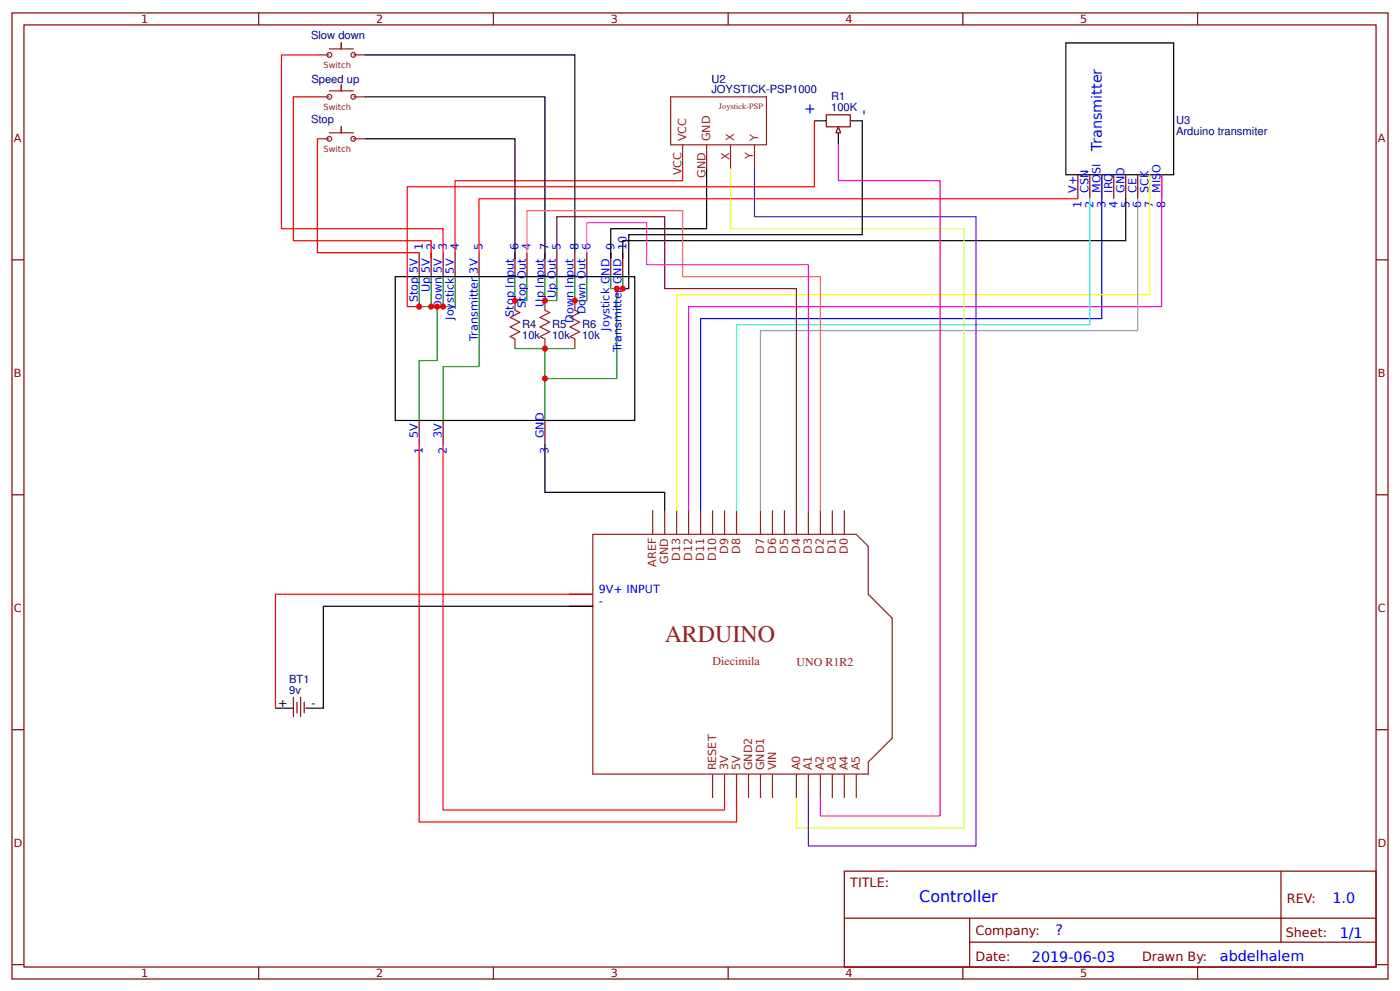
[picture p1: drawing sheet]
<svg xmlns="http://www.w3.org/2000/svg" width="309mm" height="219mm" viewBox="0 0 309 219" stroke-linecap="round" stroke-linejoin="round" font-family="sans-serif">
<g fill="none" stroke="#800" stroke-width=".26">
<path d="M2.6 2.9h304.1v213.2h-304.1zM5.3 5.5h298.7v208h-298.7zM57.1 2.9v2.6M109 2.9v2.6M160.9 2.9v2.6M212.7 2.9v2.6M264.6 2.9v2.6M182.6 25.3h5.3v2.7h-5.3zM238.1 38.6v5.3M240.8 38.6v5.3M243.4 38.6v5.3M246.1 38.6v5.3"/>
<path d="M248.7 38.6v5.3M251.4 38.6v5.3M254 38.6v5.3M256.6 38.6v5.3M2.6 57.4h2.7M92.6 55.8v5.3M95.2 55.8v5.3M97.9 55.8v5.3M100.5 55.8v5.3M105.8 55.8v5.3M113.8 55.8v5.3M116.4 55.8v5.3"/>
<path d="M120.4 55.8v5.3M123 55.8v5.3M127 55.8v5.3M129.6 55.8v5.3M134.9 55.8v5.3M137.6 55.8v5.3M304 57.4h2.7M92.6 92.8v5.3M97.9 92.8v5.3M120.4 92.8v5.3M2.6 109.2h2.7M304 109.2h2.7"/>
<path d="M125.7 131.2h5.3M125.7 133.8h5.3M64.8 153.9v4.3M65.6 155v2.4M66.4 153.9v4.3M67.2 155v2.4M2.6 161.1h2.7M304 161.1h2.7M186.5 192.3h117.5v21.2h-117.5zM283 192.3v15.7M2.6 212.9h2.7M57.1 213.5v2.6"/>
<path d="M109 213.5v2.6M160.9 213.5v2.6M186.6 202.7h117.3M212.7 213.5v2.6M214.2 208h89.7M214.2 202.7v10.6M264.6 213.5v2.6M304 212.9h2.7"/>
</g>
<g fill="none" stroke="#8d2323" stroke-width=".26">
<path d="M70.1 12.1h2.7M72.8 10.8h2.6v-1.3v1.3h2.7M78.1 12.1h2.6M70.1 21.4h2.7M70.1 30.6h2.7M72.8 20.1h2.6v-1.4v1.4h2.7M72.8 29.3h2.6v-1.3v1.3h2.7M78.1 21.4h2.6M78.1 30.6h2.6M148.2 21.4h21.1v10.6h-21.1zM150.8 32v5.3M156.1 32v5.3"/>
<path d="M161.4 32v5.3M166.7 32v5.3M113.8 66.4v2.1l1 .5-2.1 1.1 2.1 1-2.1 1.1 2.1 1-2.1 1.1 1.1 .5v2.1M120.4 66.4v2.1l1 .5-2.1 1.1 2.1 1-2.1 1.1 2.1 1-2.1 1.1 1.1 .5v2.1M127 66.4v2.1l1.1 .5-2.2 1.1 2.2 1-2.2 1.1 2.2 1-2.2 1.1 1.1 .5v2.1M131 118h58.2l2.6 2.6v10.6l5.3 5.3v26.4l-5.3 5.3v2.7h-60.8zM144.2 112.7v5.3M146.8 112.7v5.3M149.5 112.7v5.3M152.1 112.7v5.3M154.8 112.7v5.3M157.4 112.7v5.3"/>
<path d="M160.1 112.7v5.3M162.7 112.7v5.3M168 112.7v5.3M170.7 112.7v5.3M173.3 112.7v5.3M175.9 112.7v5.3M178.6 112.7v5.3M181.2 112.7v5.3M183.9 112.7v5.3M186.5 112.7v5.3M157.4 170.9v5.3M160.1 170.9v5.3"/>
<path d="M162.7 170.9v5.3M165.4 170.9v5.3M168 170.9v5.3M170.7 170.9v5.3M175.9 170.9v5.3M178.6 170.9v5.3M181.2 170.9v5.3M183.9 170.9v5.3M186.5 170.9v5.3M189.2 170.9v5.3"/>
<circle cx="72.8" cy="12.1" r=".53"/>
<circle cx="78.1" cy="12.1" r=".53"/>
<circle cx="72.8" cy="21.4" r=".53"/>
<circle cx="72.8" cy="30.6" r=".53"/>
<circle cx="78.1" cy="21.4" r=".53"/>
<circle cx="78.1" cy="30.6" r=".53"/>
</g>
<g fill="none" stroke="#000" stroke-width=".26">
<path d="M80.7 12.1h46.3v43.7M235.5 9.5h23.8v29.1h-23.8zM80.7 30.6h33.1v26.5M80.7 21.4h39.7v35.7M156.1 37.3v13.2h-21.2v6.6M179.9 26.7h2.7M185.2 29.3v2.7M187.9 26.7h2.6M248.7 43.9v9.2h-111.1v4M87.3 61.1h52.9v31.7h-52.9zM120.4 98.1v10.6h26.4v4M131 133.8h-59.6v22.5h-3.9"/>
<path d="M60.9 156.3h3.9"/>
</g>
<path d="M70.1 12.1h-7.9v38.4h35.7v5.3M70.1 30.6v25.2h22.5M70.1 21.4h-5.3v31.7h30.4v4M150.8 37.3v2.6h-50.3v15.9M238.1 43.9h-132.3v11.9M92.6 98.1v83.4h70.1v-5.3M97.9 98.1v80.7h62.2v-2.6M131 131.2h-70.1v25.1" fill="none" stroke="#f00" stroke-width=".26"/>
<path d="M243.4 38.6v31.7h-88.6v42.4" fill="none" stroke="#00f" stroke-width=".26"/>
<path d="M254 38.6v26.4h-104.5v47.7" fill="none" stroke="#ff0" stroke-width=".26"/>
<path d="M256.6 38.6v29.1h-104.5v45" fill="none" stroke="#f0f" stroke-width=".26"/>
<path d="M92.6 61.1v6.6h7.9v-6.6M95.2 61.1v6.6M96.6 67.7v11.9h-4v13.2M97.9 61.1v6.6M105.8 61.1v19.8h-7.9v11.9M113.8 61.1v5.3h2.6v-5.3M113.8 76.9h13.2M120.4 61.1v5.3h2.6v-5.3M120.4 76.9v15.9M127 61.1v5.3h2.6v-5.3M134.9 61.1v2.6h2.7v-2.6M136.3 63.7v19.9h-15.9" fill="none" stroke="#080" stroke-width=".26"/>
<path d="M251.4 43.9v29.1h-83.4v39.7" fill="none" stroke="#999" stroke-width=".26"/>
<path d="M240.8 43.9v27.7h-78.1v41.1" fill="none" stroke="#0ff" stroke-width=".26"/>
<path d="M161.4 37.3v13.2h51.6v132.3h-37.1v-6.6" fill="none" stroke="#cf3" stroke-width=".26"/>
<path d="M166.7 37.3v10.5h48.9v138.9h-37v-10.5" fill="none" stroke="#60c" stroke-width=".26"/>
<path d="M116.4 55.8v-9.3h34.4v14.6h30.4v51.6" fill="none" stroke="#f66" stroke-width=".26"/>
<path d="M123 55.8v-8h23.8v15.9h29.1v49" fill="none" stroke="#603" stroke-width=".26"/>
<path d="M129.6 55.8v-6.6h13.3v9.2h35.7v54.3" fill="none" stroke="#f3f" stroke-width=".26"/>
<path d="M185.2 28l.5 1.3h-1z" fill="#efefef" stroke="#800" stroke-width=".26"/>
<path d="M179.9 26.7v14.5h-89.9v26.5h2.6" fill="none" stroke="#f00" stroke-width=".26"/>
<path d="M190.5 26.7v25.1h-51.6v11.9h-1.3" fill="none" stroke="#000" stroke-width=".26"/>
<path d="M185.2 32v7.9h22.5v140.2h-26.5v-3.9" fill="none" stroke="#f0f" stroke-width=".26"/>
<g fill="#c00">
<circle cx="92.6" cy="67.7" r=".66"/>
<circle cx="120.4" cy="83.6" r=".66"/>
<circle cx="96.6" cy="67.7" r=".66"/>
<circle cx="97.9" cy="67.7" r=".66"/>
<circle cx="95.2" cy="67.7" r=".66"/>
<circle cx="136.3" cy="63.7" r=".66"/>
<circle cx="113.8" cy="66.4" r=".66"/>
<circle cx="120.4" cy="66.4" r=".66"/>
<circle cx="120.4" cy="76.9" r=".66"/>
<circle cx="127" cy="66.4" r=".66"/>
<circle cx="137.6" cy="63.7" r=".66"/>
</g>
<text font-size="5.3" fill="#8d2323" x="146.8" y="141.8">ARDUINO</text>
<text font-size="3.5" fill="#00f" x="203.1" y="199.1">Controller</text>
<g font-size="3.2" fill="#00f">
<text x="179.9" y="25.3" transform="rotate(-90 179.9 25.3)">+</text>
<text x="191.8" y="25.3" transform="rotate(-90 191.8 25.3)">-</text>
<text x="243.4" y="33.3" transform="rotate(-90 243.4 33.3)">Transmitter</text>
<text x="294.4" y="199.2">1.0</text>
<text x="233.2" y="206.4">?</text>
<text x="296" y="207">1/1</text>
<text x="228" y="212.3">2019-06-03</text>
<text x="269.5" y="212.2">abdelhalem</text>
</g>
<g font-size="2.8" fill="#800">
<text x="187.9" y="195.7">TITLE:</text>
<text x="284.3" y="199.2">REV:</text>
<text x="215.5" y="206.4">Company:</text>
<text x="284.1" y="206.9">Sheet:</text>
<text x="215.5" y="212.1">Date:</text>
<text x="252.3" y="212.2">Drawn By:</text>
</g>
<g font-size="2.6" fill="#8d2323">
<text x="157.4" y="146.8">Diecimila</text>
<text x="175.9" y="147.1">UNO R1R2</text>
</g>
<g font-size="2.5" fill="#800">
<text x="31.2" y="5.1">1</text>
<text x="83.1" y="5.1">2</text>
<text x="134.9" y="5.1">3</text>
<text x="186.8" y="5.1">4</text>
<text x="238.7" y="5.1">5</text>
<text x="3" y="31.4">A</text>
<text x="304.4" y="31.4">A</text>
<text x="3" y="83.3">B</text>
<text x="304.4" y="83.3">B</text>
<text x="3" y="135.1">C</text>
<text x="304.4" y="135.1">C</text>
<text x="3" y="187">D</text>
<text x="304.4" y="187">D</text>
<text x="31.2" y="215.7">1</text>
<text x="83.1" y="215.7">2</text>
<text x="134.9" y="215.7">3</text>
<text x="186.8" y="215.7">4</text>
<text x="238.7" y="215.7">5</text>
</g>
<g font-size="2.5" fill="#000080">
<text x="68.7" y="8.7">Slow down</text>
<text x="68.8" y="18.3">Speed up</text>
<text x="157.2" y="20.6">JOYSTICK-PSP1000</text>
<text x="157.2" y="18.4">U2</text>
<text x="183.6" y="22.2">R1</text>
<text x="68.7" y="27.2">Stop</text>
<text x="183.6" y="24.6">100K</text>
<text x="259.8" y="29.8">Arduino transmiter</text>
<text x="259.8" y="27.5">U3</text>
<text x="115.4" y="74.9">10k</text>
<text x="115.4" y="72.5">R4</text>
<text x="122" y="74.9">10k</text>
<text x="122" y="72.5">R5</text>
<text x="128.6" y="74.9">10k</text>
<text x="128.6" y="72.5">R6</text>
<text x="63.9" y="153.1">9v</text>
<text x="63.9" y="150.8">BT1</text>
</g>
<g font-size="2.5" fill="#8d2323">
<text x="151.6" y="31.2" transform="rotate(-90 151.6 31.2)">VCC</text>
<text x="156.9" y="31.2" transform="rotate(-90 156.9 31.2)">GND</text>
<text x="161.1" y="35.2" transform="rotate(-90 161.1 35.2)">X</text>
<text x="162.2" y="31.2" transform="rotate(-90 162.2 31.2)">X</text>
<text x="166.4" y="35.1" transform="rotate(-90 166.4 35.1)">Y</text>
<text x="167.5" y="31.2" transform="rotate(-90 167.5 31.2)">Y</text>
<text x="150.5" y="38.7" transform="rotate(-90 150.5 38.7)">VCC</text>
<text x="155.8" y="39.2" transform="rotate(-90 155.8 39.2)">GND</text>
<text x="145" y="125.1" transform="rotate(-90 145 125.1)">AREF</text>
<text x="147.6" y="124.4" transform="rotate(-90 147.6 124.4)">GND</text>
<text x="150.3" y="123.8" transform="rotate(-90 150.3 123.8)">D13</text>
<text x="152.9" y="123.8" transform="rotate(-90 152.9 123.8)">D12</text>
<text x="155.6" y="123.8" transform="rotate(-90 155.6 123.8)">D11</text>
<text x="158.2" y="123.8" transform="rotate(-90 158.2 123.8)">D10</text>
<text x="160.9" y="122.2" transform="rotate(-90 160.9 122.2)">D9</text>
<text x="163.5" y="122.2" transform="rotate(-90 163.5 122.2)">D8</text>
<text x="168.8" y="122.2" transform="rotate(-90 168.8 122.2)">D7</text>
<text x="171.4" y="122.2" transform="rotate(-90 171.4 122.2)">D6</text>
<text x="174.1" y="122.2" transform="rotate(-90 174.1 122.2)">D5</text>
<text x="176.7" y="122.2" transform="rotate(-90 176.7 122.2)">D4</text>
<text x="179.4" y="122.2" transform="rotate(-90 179.4 122.2)">D3</text>
<text x="182" y="122.2" transform="rotate(-90 182 122.2)">D2</text>
<text x="184.7" y="122.2" transform="rotate(-90 184.7 122.2)">D1</text>
<text x="187.3" y="122.2" transform="rotate(-90 187.3 122.2)">D0</text>
<text x="158.2" y="170.1" transform="rotate(-90 158.2 170.1)">RESET</text>
<text x="160.9" y="170.1" transform="rotate(-90 160.9 170.1)">3V</text>
<text x="163.5" y="170.1" transform="rotate(-90 163.5 170.1)">5V</text>
<text x="166.2" y="170.1" transform="rotate(-90 166.2 170.1)">GND2</text>
<text x="168.8" y="170.1" transform="rotate(-90 168.8 170.1)">GND1</text>
<text x="171.4" y="170.1" transform="rotate(-90 171.4 170.1)">VIN</text>
<text x="176.7" y="170.1" transform="rotate(-90 176.7 170.1)">A0</text>
<text x="179.4" y="170.1" transform="rotate(-90 179.4 170.1)">A1</text>
<text x="182" y="170.1" transform="rotate(-90 182 170.1)">A2</text>
<text x="184.7" y="170.1" transform="rotate(-90 184.7 170.1)">A3</text>
<text x="187.3" y="170.1" transform="rotate(-90 187.3 170.1)">A4</text>
<text x="190" y="170.1" transform="rotate(-90 190 170.1)">A5</text>
</g>
<g font-size="2.5" fill="#00f">
<text x="237.9" y="42.5" transform="rotate(-90 237.9 42.5)">V+</text>
<text x="238.9" y="46" transform="rotate(-90 238.9 46)">1</text>
<text x="240.5" y="42.5" transform="rotate(-90 240.5 42.5)">CSN</text>
<text x="241.6" y="46" transform="rotate(-90 241.6 46)">2</text>
<text x="243.2" y="42.5" transform="rotate(-90 243.2 42.5)">MOSI</text>
<text x="244.2" y="46" transform="rotate(-90 244.2 46)">3</text>
<text x="245.8" y="42.5" transform="rotate(-90 245.8 42.5)">IRQ</text>
<text x="246.9" y="46" transform="rotate(-90 246.9 46)">4</text>
<text x="248.4" y="42.5" transform="rotate(-90 248.4 42.5)">GND</text>
<text x="249.5" y="46" transform="rotate(-90 249.5 46)">5</text>
<text x="251.1" y="42.5" transform="rotate(-90 251.1 42.5)">CE</text>
<text x="252.1" y="46" transform="rotate(-90 252.1 46)">6</text>
<text x="253.7" y="42.5" transform="rotate(-90 253.7 42.5)">SCK</text>
<text x="254.8" y="46" transform="rotate(-90 254.8 46)">7</text>
<text x="256.4" y="42.5" transform="rotate(-90 256.4 42.5)">MISO</text>
<text x="257.4" y="46" transform="rotate(-90 257.4 46)">8</text>
<text x="93.4" y="55.2" transform="rotate(-90 93.4 55.2)">1</text>
<text x="96" y="55.2" transform="rotate(-90 96 55.2)">2</text>
<text x="98.7" y="55.2" transform="rotate(-90 98.7 55.2)">3</text>
<text x="101.3" y="55.2" transform="rotate(-90 101.3 55.2)">4</text>
<text x="106.6" y="55.2" transform="rotate(-90 106.6 55.2)">5</text>
<text x="114.6" y="55.2" transform="rotate(-90 114.6 55.2)">6</text>
<text x="117.2" y="55.2" transform="rotate(-90 117.2 55.2)">4</text>
<text x="121.2" y="55.2" transform="rotate(-90 121.2 55.2)">7</text>
<text x="123.8" y="55.2" transform="rotate(-90 123.8 55.2)">5</text>
<text x="127.8" y="55.2" transform="rotate(-90 127.8 55.2)">8</text>
<text x="130.4" y="55.2" transform="rotate(-90 130.4 55.2)">6</text>
<text x="135.7" y="55.2" transform="rotate(-90 135.7 55.2)">9</text>
<text x="138.4" y="55.2" transform="rotate(-90 138.4 55.2)">10</text>
<text x="95" y="64.5" transform="rotate(-90 95 64.5)">Up 5V</text>
<text x="122.8" y="65.7" transform="rotate(-90 122.8 65.7)">Up Out</text>
<text x="92.3" y="66.8" transform="rotate(-90 92.3 66.8)">Stop 5V</text>
<text x="97.6" y="68.1" transform="rotate(-90 97.6 68.1)">Down 5V</text>
<text x="100.3" y="70.6" transform="rotate(-90 100.3 70.6)">Joystick 5V</text>
<text x="113.5" y="69.9" transform="rotate(-90 113.5 69.9)">Stop Input</text>
<text x="116.2" y="68" transform="rotate(-90 116.2 68)">Stop Out</text>
<text x="120.1" y="67.7" transform="rotate(-90 120.1 67.7)">Up Input</text>
<text x="126.7" y="71.3" transform="rotate(-90 126.7 71.3)">Down Input</text>
<text x="129.4" y="69.4" transform="rotate(-90 129.4 69.4)">Down Out</text>
<text x="105.6" y="75.2" transform="rotate(-90 105.6 75.2)">Transmitter 3V</text>
<text x="134.7" y="73" transform="rotate(-90 134.7 73)">Joystick GND</text>
<text x="137.3" y="77.6" transform="rotate(-90 137.3 77.6)">Transmitter GND</text>
<text x="92.3" y="96.8" transform="rotate(-90 92.3 96.8)">5V</text>
<text x="93.4" y="100.2" transform="rotate(-90 93.4 100.2)">1</text>
<text x="97.6" y="96.8" transform="rotate(-90 97.6 96.8)">3V</text>
<text x="98.7" y="100.2" transform="rotate(-90 98.7 100.2)">2</text>
<text x="120.1" y="96.8" transform="rotate(-90 120.1 96.8)">GND</text>
<text x="121.2" y="100.2" transform="rotate(-90 121.2 100.2)">3</text>
<text x="132.3" y="130.9">9V+ INPUT</text>
<text x="132.3" y="133.6">-</text>
</g>
<g font-size="2.5">
<text x="61.4" y="156.1">+</text>
<text x="68.8" y="156.1">-</text>
</g>
<g font-size="1.9" fill="#8d2323">
<text x="71.4" y="15">Switch</text>
<text x="71.4" y="24.3">Switch</text>
<text x="158.8" y="24.1">Joystick-PSP</text>
<text x="71.4" y="33.5">Switch</text>
</g>
</svg>
